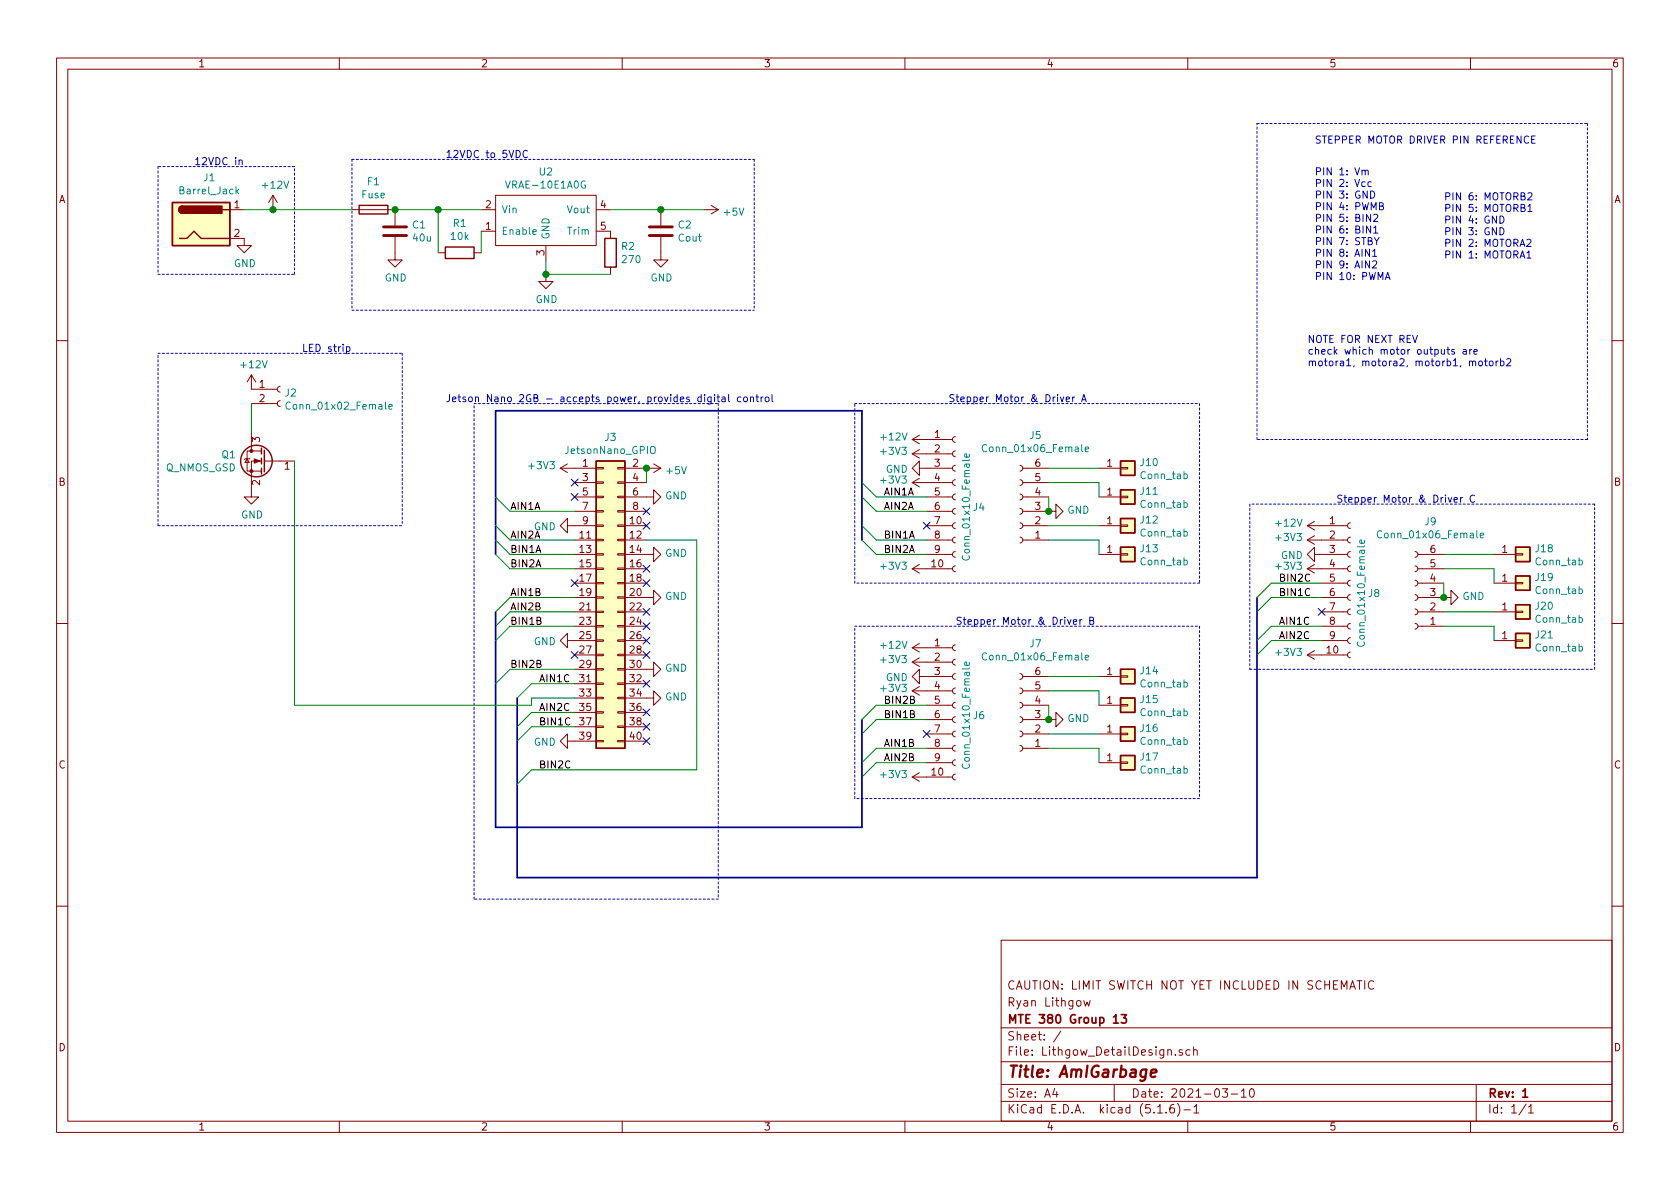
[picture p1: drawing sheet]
<svg xmlns="http://www.w3.org/2000/svg" width="297mm" height="210mm" viewBox="0 0 297 210" stroke-linecap="round" stroke-linejoin="round" font-family="sans-serif">
<g fill="none" stroke="#840000" stroke-width=".18">
<path d="M10 10.3h277v189.9h-277zM12 12.2h273v186.1h-273zM60 10.3v1.9M110 10.3v1.9M160 10.3v1.9M210 10.3v1.9M260 10.3v1.9M40.6 37.1h2.6M48.3 34.5l-.8 1.3M48.3 34.5v2.6M48.3 34.5l.7 1.3M62.2 37.1h7.6v2.8"/>
<path d="M85.1 37.1h2.5M87.6 34.5h17.8v8.9h-17.8zM105.4 37.1h2.5M116.8 37.1v2.8M124.5 37.1h2.5M125.7 36.3l1.3 .8M127 37.1l-1.3 .7M40.6 42.2h2.6v1.2h1.2l-1.2 1.3-1.3-1.3h1.3M69.8 41.9v4.1h1.3l-1.3 1.2-1.2-1.2h1.2M77.5 44.7h1.2M83.8 44.7h1.3M85.1 40.9h2.5"/>
<path d="M96.5 48.5v1.3h1.3l-1.3 1.2-1.3-1.2h1.3M96.5 43.4v2.6M105.4 40.9h2.5v1.3M107.9 47.2v1.3M116.8 41.9v4.1h1.3l-1.3 1.2-1.2-1.2h1.2M10 60.2h2M44.4 71.4h4.6M44.4 66.3v2.5h4.6M44.4 76.4v3.4M44.4 66.3l-.7 1.3M44.4 66.3l.8 1.3M46.2 79.8h-2.5v3.5h2.5"/>
<path d="M49.5 70.9l-.3 .1-.2 .3 .1 .4 .4 .2M49.5 68.3l-.3 .1-.2 .4 .1 .3 .4 .2M161.3 77.7h7.1M161.3 77.7l1.3 .8M162.6 79.5l-1.3 .8M162.6 77l-1.3 .7M168.9 79.8l-.3 .1-.2 .3 .1 .4 .4 .2M168.9 77.2l-.3 .1-.2 .3 .1 .4 .4 .2M285 60.2h2M43.7 81.1l.4 .7h-.8zM44.2 81l-.1 .1h-.8l-.1 .2M46.2 81.5h-1.8v6.4h1.3l-1.3 1.2-1.2-1.2h1.2"/>
<path d="M46.7 81.5h5.4M99.1 82.8l1.2 .8M99.1 82.8h6.3M100.3 93v-1.3l-1.2 1.3 1.2 1.2v-1.2h5.1M100.3 82l-1.2 .8M101.6 98h3.8M101.6 95.5h3.8M101.6 90.4h3.8M101.6 87.9h3.8M101.6 85.3h3.8M105.4 97.9h1.3v.3h-1.3zM105.4 95.4h1.3v.2h-1.3z"/>
<path d="M105.4 92.8h1.3v.3h-1.3zM105.4 90.3h1.3v.2h-1.3zM105.4 87.8h1.3v.2h-1.3zM105.4 85.2h1.3v.3h-1.3zM105.4 82.7h1.3v.2h-1.3zM109.2 97.9h1.3v.3h-1.3zM109.2 95.4h1.3v.2h-1.3zM109.2 92.8h1.3v.3h-1.3zM109.2 90.3h1.3v.2h-1.3zM109.2 87.8h1.3v.2h-1.3zM109.2 85.2h1.3v.3h-1.3zM109.2 82.7h1.3v.2h-1.3z"/>
<path d="M110.5 98h5.1v-1.2l1.2 1.2-1.2 1.3v-1.3M110.5 87.9h5.1v-1.3l1.2 1.3-1.2 1.2v-1.2M110.5 82.8h6.3M110.5 95.5h3.8M110.5 93h3.8M110.5 90.4h3.8M110.5 85.3h3.8M115.6 82l1.2 .8M116.8 82.8l-1.2 .8M161.3 80.3l1.3 .7M161.3 80.3h7.1M161.3 85.3h7.1"/>
<path d="M161.3 85.3l1.3 .8M162.6 82.8v-1.3l-1.3 1.3 1.3 1.3v-1.3h5.8M162.6 84.6l-1.3 .7M162.6 99.8l-1.3 .8M163.8 98h4.6M163.8 95.5h4.6M163.8 93h4.6M163.8 90.4h4.6M163.8 87.9h4.6M168.9 97.5l-.3 .1-.2 .4 .1 .3 .4 .2M168.9 95l-.3 .1-.2 .3 .1 .4 .4 .2M168.9 92.5l-.3 .1-.2 .3 .1 .4 .4 .2"/>
<path d="M168.9 89.9l-.3 .1-.2 .3 .1 .4 .4 .2M168.9 87.4l-.3 .1-.2 .3 .1 .4 .4 .2M168.9 84.8l-.3 .1-.2 .4 .1 .3 .4 .2M168.9 82.3l-.3 .1-.2 .3 .1 .4 .4 .2M180.3 82.3l.4 .1 .1 .3-.1 .4-.4 .2M180.3 84.8l.4 .2 .1 .2-.1 .5-.4 .1M180.3 87.4l.4 .1 .1 .3-.1 .4-.4 .2M180.3 89.9l.4 .1 .1 .3-.1 .4-.4 .2M180.3 92.5l.4 .1 .1 .3-.1 .4-.4 .2M180.3 95l.4 .1 .1 .3-.1 .4-.4 .2M180.8 90.4h5.9v-1.3l1.3 1.3-1.3 1.3v-1.3M180.8 82.8h4.6"/>
<path d="M180.8 95.5h4.6M180.8 93h4.6M180.8 87.9h4.6M180.8 85.3h4.6M194.3 82.8h3.8M194.3 98h3.8M194.3 93h3.8M194.3 87.9h3.8M198.1 82.7h1.3v.2h-1.3zM198.1 87.8h1.3v.2h-1.3zM198.1 92.8h1.3v.3h-1.3zM198.1 97.9h1.3v.3h-1.3z"/>
<path d="M231.1 95.5h7.2M231.1 93h7.2M231.1 93l1.3 .7M231.1 95.5l1.3 .8M232.4 98v-1.2l-1.3 1.2 1.3 1.3v-1.3h5.9M232.4 92.2l-1.3 .8M232.4 94.7l-1.3 .8M232.4 99.8l-1.3 .8M238.8 97.5l-.3 .1-.2 .4 .1 .3 .4 .2M238.8 95l-.3 .1-.2 .3 .1 .4 .4 .2M238.8 92.5l-.3 .1-.2 .3 .1 .4 .4 .2M250.2 97.5l.3 .2 .2 .2-.1 .5-.4 .1"/>
<path d="M250.7 98h4.6M264.2 98h3.8M268 97.9h1.2v.3h-1.2zM10 110.3h2M100.3 113.3v-1.3l-1.2 1.3 1.2 1.2v-1.2h5.1M101.6 100.6h3.8M101.6 115.8h3.8M101.6 110.7h3.8M101.6 108.2h3.8M101.6 105.7h3.8M101.6 103.1h3.8M101.6 118.4h3.8"/>
<path d="M105.4 110.6h1.3v.3h-1.3zM105.4 113.2h1.3v.2h-1.3zM105.4 115.7h1.3v.2h-1.3zM105.4 118.2h1.3v.3h-1.3zM105.4 108.1h1.3v.2h-1.3zM105.4 103h1.3v.2h-1.3zM105.4 100.5h1.3v.2h-1.3zM105.4 105.5h1.3v.3h-1.3zM109.2 110.6h1.3v.3h-1.3zM109.2 113.2h1.3v.2h-1.3zM109.2 115.7h1.3v.2h-1.3zM109.2 118.2h1.3v.3h-1.3z"/>
<path d="M109.2 108.1h1.3v.2h-1.3zM109.2 103h1.3v.2h-1.3zM109.2 100.5h1.3v.2h-1.3zM109.2 105.5h1.3v.3h-1.3zM110.5 118.4h5.1v-1.3l1.2 1.3-1.2 1.2v-1.2M110.5 105.7h5.1v-1.3l1.2 1.3-1.2 1.2v-1.2M110.5 100.6h3.8M110.5 115.8h3.8M110.5 113.3h3.8M110.5 110.7h3.8M110.5 108.2h3.8M110.5 103.1h3.8"/>
<path d="M161.3 100.6h7.1M161.3 117.1h7.1M161.3 114.5h7.1M161.3 117.1l1.3 .8M161.3 114.5l1.3 .8M161.3 100.6l1.3 .7M162.6 119.6v-1.2l-1.3 1.2 1.3 1.3v-1.3h5.8M162.6 116.3l-1.3 .8M162.6 113.8l-1.3 .7M168.9 100.1l-.3 .1-.2 .3 .1 .4 .4 .2M168.9 119.1l-.3 .1-.2 .4 .1 .3 .4 .2M168.9 116.6l-.3 .1-.2 .3 .1 .4 .4 .2"/>
<path d="M168.9 114l-.3 .1-.2 .4 .1 .4 .4 .2M180.3 119.1l.4 .1 .1 .3-.1 .5-.4 .1M180.8 119.6h4.6M194.3 119.6h3.8M198.1 119.5h1.3v.3h-1.3zM231.1 100.6h7.2M231.1 115.8h7.2M231.1 100.6l1.3 .7M231.1 115.8l1.3 .8M232.4 115.1l-1.3 .7M233.7 113.3h4.6M233.7 110.7h4.6"/>
<path d="M233.7 108.2h4.6M233.7 105.7h4.6M233.7 103.1h4.6M238.8 115.3l-.3 .1-.2 .3 .1 .4 .4 .2M238.8 112.8l-.3 .1-.2 .3 .1 .4 .4 .2M238.8 110.2l-.3 .1-.2 .4 .1 .3 .4 .2M238.8 107.7l-.3 .1-.2 .3 .1 .4 .4 .2M238.8 105.2l-.3 .1-.2 .3 .1 .4 .4 .2M238.8 102.6l-.3 .1-.2 .3 .1 .4 .4 .2M238.8 100.1l-.3 .1-.2 .3 .1 .4 .4 .2M250.2 100.1l.3 .1 .2 .3-.1 .4-.4 .2M250.2 102.6l.3 .1 .2 .3-.1 .4-.4 .2"/>
<path d="M250.2 105.2l.3 .1 .2 .3-.1 .4-.4 .2M250.2 107.7l.3 .1 .2 .3-.1 .4-.4 .2M250.2 110.2l.3 .2 .2 .2-.1 .5-.4 .1M250.7 105.7h5.8v-1.3l1.3 1.3-1.3 1.2v-1.2M250.7 100.6h4.6M250.7 110.7h4.6M250.7 108.2h4.6M250.7 103.1h4.6M264.2 113.3h3.8M264.2 108.2h3.8M264.2 103.1h3.8M268 113.2h1.2v.2h-1.2z"/>
<path d="M268 103h1.2v.2h-1.2zM268 108.1h1.2v.2h-1.2zM285 110.3h2M100.3 131.1v-1.3l-1.2 1.3 1.2 1.2v-1.2h5.1M101.6 120.9h3.8M101.6 123.4h3.8M101.6 126h3.8M101.6 128.5h3.8M105.4 120.8h1.3v.2h-1.3zM105.4 123.3h1.3v.3h-1.3zM105.4 125.9h1.3v.2h-1.3zM105.4 128.4h1.3v.2h-1.3z"/>
<path d="M105.4 130.9h1.3v.3h-1.3zM109.2 120.8h1.3v.2h-1.3zM109.2 123.3h1.3v.3h-1.3zM109.2 125.9h1.3v.2h-1.3zM109.2 128.4h1.3v.2h-1.3zM109.2 130.9h1.3v.3h-1.3zM110.5 123.4h5.1v-1.2l1.2 1.2-1.2 1.3v-1.3M110.5 120.9h3.8M110.5 126h3.8M110.5 128.5h3.8M110.5 131.1h3.8M161.3 122.2l1.3 .7"/>
<path d="M161.3 122.2h7.1M161.3 137.4l1.3 .8M161.3 137.4h7.1M162.6 121.4l-1.3 .8M162.6 136.6l-1.3 .8M163.8 134.9h4.6M163.8 132.3h4.6M163.8 129.8h4.6M163.8 127.2h4.6M163.8 124.7h4.6M168.9 136.9l-.3 .1-.2 .3 .1 .4 .4 .2M168.9 134.4l-.3 .1-.2 .3 .1 .4 .4 .2"/>
<path d="M168.9 131.8l-.3 .1-.2 .4 .1 .3 .4 .2M168.9 129.3l-.3 .1-.2 .3 .1 .4 .4 .2M168.9 126.7l-.3 .1-.2 .4 .1 .4 .4 .2M168.9 124.2l-.3 .1-.2 .3 .1 .4 .4 .2M168.9 121.7l-.3 .1-.2 .3 .1 .4 .4 .2M180.3 121.7l.4 .1 .1 .3-.1 .4-.4 .2M180.3 124.2l.4 .1 .1 .3-.1 .4-.4 .2M180.3 126.7l.4 .2 .1 .2-.1 .5-.4 .2M180.3 129.3l.4 .1 .1 .3-.1 .4-.4 .2M180.3 131.8l.4 .1 .1 .3-.1 .5-.4 .1M180.8 127.2h5.9v-1.2l1.3 1.2-1.3 1.3v-1.3M180.8 122.2h4.6"/>
<path d="M180.8 132.3h4.6M180.8 129.8h4.6M180.8 124.7h4.6M194.3 134.9h3.8M194.3 129.8h3.8M194.3 124.7h3.8M198.1 124.6h1.3v.2h-1.3zM198.1 129.7h1.3v.2h-1.3zM198.1 134.7h1.3v.3h-1.3zM10 160.2h2M177 166.3h108v32h-108zM191.6 176.9l.3 1 .3-.7 .3 .7 .3-1"/>
<path d="M239.9 173.4h.9M240.4 173.4v1.5M241.3 173.4v1.5M242.9 173.6a.7 .7 0 0 0-.9 .2 .7 .7 0 0 0 .1 .9 .55 .55 0 0 0 .8 .1M285 160.2h2M60 198.3v1.9M110 198.3v1.9M160 198.3v1.9M177 194.8h108M177 191.8h108M177 187.8h108M177 181.8h108"/>
<path d="M186.5 192.5l-.4 1h1M186.8 193v1M187.6 182.3l-1.3 2M197 191.8v3M204.7 196.8h.8M206.2 196.7v.1M207.5 195.3a.59 .59 0 0 0-.7 .7v.5l.2 .2 .4 .1 .2-.1 .1-.5-.2-.2-.4-.1-.3 .3M207.8 186.5v.1M208.2 195.1a1.71 1.71 0 0 1 0 2.3M209 185.7a.37 .37 0 0 0-.5 .1v.2l.5 .2 .1 .1-.2 .3-.4-.1M209.3 196.3h1.2M210 198.3v1.9"/>
<path d="M210.4 185.7l-.4-.1-.3 .3 .1 .6 .2 .1 .4-.1M211 185.7h.1a.37 .37 0 0 1 .6 .1v.8M211 185.1v1.5M211.1 195.8l.4-.5v1.5M211.1 196.8h.9M216.1 192.5h.9l-.4 .6 .4 .1v.7l-.2 .1-.7-.1M217.7 193.5h1.1M219.5 193l.4-.5v1.5M219.5 194h.8M221.1 192.6l.2-.1a.8 .8 0 0 1 .5 .8 .8 .8 0 0 1-.5 .7 1 1 0 0 1-.2-1.4zM260 198.3v1.9M261 191.8v6.5"/>
<path d="M269.8 195.2l-1.2 2M270.3 195.8l.4-.5v1.5M270.3 196.8h.8"/>
</g>
<path d="M196.9 179.9l.4-.5v1.5M198.2 179.4h1l-.5 .6 .4 .1v.7l-.2 .1-.7-.1M196.9 180.9h.8M269.2 193l.5-.5v1.5M269.2 194h.9" fill="none" stroke="#840000" stroke-width=".3"/>
<path d="M203.5 189.8l1-.2-.1-.4-.5-.1-.4 .3v.9l.2 .1 .6-.1" fill="none" stroke="#840000" stroke-width=".41"/>
<g fill="none" stroke="#008484" stroke-width=".18">
<path d="M41.9 33.8l.3 .5M42.2 33.4l-.5 .5M103.5 32.1a.59 .59 0 0 0-.8 .5 .59 .59 0 0 0 .8 .6v-.5h-.2M94.2 41l.6-.1v-.2l-.4-.1-.2 .2 .1 .6h.5M51.3 71.2a.6 .6 0 0 0-.8 .4 .6 .6 0 0 0 .6 .8l.2-.2M68.8 71.9l.6-.1-.1-.2-.4-.1-.1 .2v.6h.5M115.1 79.1a.45 .45 0 0 1 .7 0 .92 .92 0 0 1-.2 1.1h-.4a1.07 1.07 0 0 1-.1-1.1zM174.4 78.7a.6 .6 0 0 0-.8 .5 .6 .6 0 0 0 .6 .7l.2-.1M191.9 79.4l.6-.1-.1-.2-.4-.1-.1 .2v.6h.5M170.3 98.3a.6 .6 0 0 0 .4 .8 .6 .6 0 0 0 .7-.6l-.1-.2M171.3 80.3l.1 .4-.2 .1h-.6v-.5l.3-.1 .1 .6M241.2 95.5v.4l-.1 .2-.6-.1v-.5h.2l.1 .6"/>
<path d="M244.3 94a.6 .6 0 0 0-.8 .4 .6 .6 0 0 0 .6 .7l.2-.1M261.7 94.7l.6-.1v-.3h-.4l-.2 .2 .1 .6h.5M171.3 117.1l.1 .4-.2 .2-.6-.1v-.5h.3l.1 .6M174.4 115.6a.6 .6 0 0 0-.8 .4 .6 .6 0 0 0 .6 .7l.2-.1M191.9 116.3l.6-.1-.1-.3h-.4l-.1 .1v.7h.5M240.1 113.5a.6 .6 0 0 0 .4 .8 .6 .6 0 0 0 .7-.6l-.1-.2M170.3 135.1a.6 .6 0 0 0 .4 .8 .6 .6 0 0 0 .7-.6l-.1-.2"/>
</g>
<g fill="none" stroke="#840000" stroke-width=".25">
<path d="M30.5 35.8h10.1v7.6h-10.1zM32.3 36.4a.63 .63 0 0 0-.7 .7 .63 .63 0 0 0 .7 .6M39.4 37.1h1.2M63.5 36.3h5.1v1.5h-5.1zM31.7 42.2h1.3l1.3-1.3 1.3 1.3h5M78.7 43.7h5.1v2h-5.1zM106.9 42.2h2.1v5h-2.1zM46.2 79.2v1.1M46.7 79.6v3.8M46.2 81v1M46.2 82.8v1M105.4 81.5h5.1v50.8h-5.1z"/>
<path d="M198.1 81.5h2.6v2.6h-2.6zM198.1 86.6h2.6v2.5h-2.6zM198.1 91.7h2.6v2.5h-2.6zM198.1 96.8h2.6v2.5h-2.6zM268 96.8h2.5v2.5h-2.5zM198.1 118.4h2.6v2.5h-2.6zM268 112h2.5v2.5h-2.5zM268 101.8h2.5v2.6h-2.5zM268 106.9h2.5v2.6h-2.5zM198.1 123.4h2.6v2.6h-2.6zM198.1 128.5h2.6v2.6h-2.6zM198.1 133.6h2.6v2.5h-2.6z"/>
<circle cx="45.3" cy="81.5" r="2.79"/>
</g>
<g fill="#ffffc2" stroke="#ffffc2" stroke-width=".18">
<path d="M198.1 81.5h2.6v2.6h-2.6z"/>
<path d="M198.1 86.6h2.6v2.5h-2.6z"/>
<path d="M198.1 91.7h2.6v2.5h-2.6z"/>
<path d="M198.1 96.8h2.6v2.5h-2.6z"/>
<path d="M198.1 118.4h2.6v2.5h-2.6z"/>
<path d="M198.1 123.4h2.6v2.6h-2.6z"/>
<path d="M198.1 128.5h2.6v2.6h-2.6z"/>
<path d="M198.1 133.6h2.6v2.5h-2.6z"/>
<path d="M268 112h2.5v2.5h-2.5z"/>
<path d="M30.5 35.8h10.1v7.6h-10.1z"/>
<path d="M268 96.8h2.5v2.5h-2.5z"/>
<path d="M268 101.8h2.5v2.6h-2.5z"/>
<path d="M268 106.9h2.5v2.6h-2.5z"/>
<path d="M105.4 81.5h5.1v50.8h-5.1z"/>
</g>
<g fill="#840000" stroke="#840000" stroke-width=".18">
<path d="M45 81.1l1 .4-1 .4z"/>
<circle cx="44.4" cy="83.3" r=".25"/>
<circle cx="44.4" cy="79.8" r=".25"/>
</g>
<path d="M67.8 41.7h4.1M67.8 40.1h4.1M114.8 41.7h4.1M114.8 40.1h4.1" fill="none" stroke="#840000" stroke-width=".51"/>
<g fill="#840000" stroke="#840000" stroke-width=".25">
<path d="M31.8 36.6l.5-.2v1.3a.64 .64 0 0 1-.6-.4 .64 .64 0 0 1 .1-.7z"/>
<path d="M32.3 36.4h6.9v1.3h-6.9z"/>
</g>
<g fill="none" stroke="#0000c2" stroke-width=".18" stroke-dasharray=".4 .4">
<path d="M27.9 29.5v19M52.1 29.5h-24.2M62.2 28.2v26.7M62.2 28.2h71.1M133.3 28.2v26.7M222.2 21.8h58.5M280.7 21.8v55.9M27.9 48.5h24.2M52.1 48.5v-19M62.2 54.9h71.1M27.9 62.5h43.2M71.1 62.5v30.5"/>
<path d="M83.8 71.4h43.2M127 71.4v87.6M151.1 71.4h61M212.1 71.4v31.7M222.2 77.7v-55.9M280.7 77.7h-58.5M27.9 93h43.2M27.9 93v-30.5M221 89.1v29.3M281.9 89.1h-60.9M151.1 103.1v-31.7M151.1 110.7h61"/>
<path d="M212.1 103.1h-61M212.1 110.7v30.5M221 118.4h60.9M281.9 118.4v-29.3M83.8 159v-87.6M127 159h-43.2M151.1 141.2v-30.5M212.1 141.2h-61"/>
</g>
<path d="M152.4 95.5v-22.9h-64.8v25.4M87.6 108.2v38.1h64.8v-19.1M222.2 105.7v49.5h-130.8v-31.8" fill="none" stroke="#000084" stroke-width=".3"/>
<g fill="none" stroke="#008400" stroke-width=".18">
<path d="M43.2 37.1h19M69.8 37.1h15.3M77.5 37.1v7.6M107.9 37.1h16.6M85.1 40.9v3.8M96.5 46v2.5h11.4M44.4 71.4v5M52.1 81.5v43.2h41.9v-1.3h7.6M87.6 93l2.6 2.5h11.4M87.6 95.5l2.6 2.5h11.4M87.6 87.9l2.6 2.5h11.4M87.6 98l2.6 2.6h11.4"/>
<path d="M114.3 95.5h8.9v40.6h-29.2l-2.6 2.6M114.3 82.8v2.5M152.4 93l2.5 2.5h8.9M152.4 95.5l2.5 2.5h8.9M152.4 87.9l2.5 2.5h8.9M152.4 85.3l2.5 2.6h8.9M185.4 95.5h8.9v2.5M185.4 85.3h8.9v2.6M185.4 87.9v2.5M185.4 93h8.9M185.4 82.8h8.9M255.3 98h8.9"/>
<path d="M101.6 108.2h-11.4l-2.6 2.5M101.6 110.7h-11.4l-2.6 2.6M101.6 105.7h-11.4l-2.6 2.5M101.6 118.4h-11.4l-2.6 2.5M185.4 119.6h8.9M233.7 113.3h-8.9l-2.6 2.5M233.7 110.7h-8.9l-2.6 2.6M233.7 105.7h-8.9l-2.6 2.5M233.7 103.1h-8.9l-2.6 2.6M255.3 100.6h8.9v2.5M255.3 110.7h8.9v2.6M255.3 108.2h8.9"/>
<path d="M255.3 103.1v2.6M101.6 128.5h-7.6l-2.6 2.6M101.6 120.9h-7.6l-2.6 2.5M101.6 126h-7.6l-2.6 2.5M163.8 124.7h-8.9l-2.5 2.5M163.8 127.2h-8.9l-2.5 2.6M163.8 132.3h-8.9l-2.5 2.6M163.8 134.9h-8.9l-2.5 2.5M185.4 122.2h8.9v2.5M185.4 132.3h8.9v2.6M185.4 129.8h8.9M185.4 124.7v2.5"/>
</g>
<g fill="none" stroke="#0000c2" stroke-width=".18">
<path d="M42.3 28.4l.2-.1h.2l.1 .8M93.3 26.7a.51 .51 0 0 0-.7 0 .51 .51 0 0 0-.1 .6 .46 .46 0 0 0 .2 .5 .46 .46 0 0 0 .6-.1M240.8 30.2l.2-.1h.3l.1 .8M241.4 30.3l.2-.2h.3v.8M241.4 32.2h-.4l-.2 .2 .1 .5h.5M242.3 33.8a.64 .64 0 0 1 .8 .6 .64 .64 0 0 1-.8 .6zM242.3 37.9v1.3l-.7-1.3v1.3M242.3 39.9v1.3l-.7-1.3v1.3M242.4 32.2h-.3l-.2 .2 .1 .5h.4M242.9 38l.5-.1 .2 .3-.8 1h.8M243.9 36.4h.5l.2-.2-.1-.2-.6-.2v1.3h.5l.2-.1v-.3l-.3-.3M265.2 38.2a.64 .64 0 0 1 .7 .6 .64 .64 0 0 1-.7 .7z"/>
<path d="M270.2 34.2l.4-.1 .3 .3-.1 .2-.7 .8h.8M270.2 36.5l.3-.4v1.3M270.2 37.4h.7M270.3 24.2a.51 .51 0 0 0-.7 0 .51 .51 0 0 0-.1 .6 .46 .46 0 0 0 .2 .5 .46 .46 0 0 0 .6-.1M270.8 24.7h.4M271.4 24h-.6v1.3h.6M242.1 44.1v1.2l-.7-1.2v1.2M242.7 44.4l.4-.3v1.2M242.7 46.2l.5-.1 .2 .4v.2l-.8 .7h.8M242.7 45.3h.7M242.9 40.3l.3-.4v1.3M242.9 41.2h.7"/>
<path d="M243 42l.4 .7 .4-.7M243.4 42.7v.6M244.9 49.4l.5-1.2 .4 1.2M245.1 49.1h.6M249.8 59.3l.4 1.3 .4-1.3M265.2 40.3a.64 .64 0 0 1 .7 .6 .64 .64 0 0 1-.7 .6zM270 42.4l.5-.1 .2 .4-.1 .2-.7 .7h.8M270 44.7l.3-.3v1.2M270 45.6h.7M61.3 61.4l.3-.1 .3 .2-.2 .6h-.4M61.3 61.3v1.3M125.7 70.2v1.1l-.2 .2-.3-.1"/>
<path d="M125.7 70.3l-.3-.1-.3 .2 .1 .6h.5M126.3 69.8v.1M126.3 70.2v.8M126.8 70.2h.5M126.9 69.8v1.1l.4 .1M127.7 70.3h.4l.1 .7M128.2 70.5l-.4 .1-.2 .1 .1 .3h.5M128.8 69.8v1.1l.2 .1M131 70.3l-.4-.1-.2 .2 .1 .6h.5M131.6 70.3l.3-.1 .3 .2-.2 .6h-.3l-.2-.2zM132.7 70.3l.2-.1 .3 .1v.7M132.7 70.2v.8"/>
<path d="M133.7 70.2h.4M133.8 69.8v1.1l.3 .1M134.6 70.2v.8M134.9 70.2l-.3 .2M135.4 70.3l.3-.1 .3 .2-.2 .6h-.3l-.2-.2zM136.5 69.8v1.1l.2 .1M187.5 70.2l.3 .8 .3-.8M188.5 70.6l.6-.1v-.2l-.4-.1-.2 .2 .1 .6h.5M189.7 70.2v.8M190 70.2l-.3 .2M191.2 71l.4-1.2 .5 1.2M191.3 70.7h.6"/>
<path d="M255.8 61.8h.5M256 61.4v1.1l.3 .1M257.1 61.8h-.3l-.1 .2v.1l.4 .2v.3h-.4M258.7 61.8h.5l.1 .8M259.3 62.1h-.4l-.3 .2 .1 .3h.6M259.9 61.8v.8M260.2 61.8l-.3 .2M260.3 64l.2-.2 .3 .1 .1 .8M260.6 62.2l.6-.1-.1-.3h-.3l-.2 .2 .1 .6h.4M261.6 63.9l.3-.1 .2 .3v.4l-.2 .2-.3-.1-.2-.1zM262.5 63.8h.5M262.7 63.4v1.1l.3 .2"/>
<path d="M263.4 64l.2-.2 .3 .2 .1 .5-.1 .1-.3 .1-.2-.1zM264.5 63.8v.9M264.9 63.8l-.4 .3M265.3 63.9l.4-.1 .2 .3-.1 .5h-.5M265.3 63.4v1.3M266.4 63.5l.5-.1 .2 .4-.8 .9h.8M256.1 88l.3 .8 .3-.8M257.1 88.4l.6-.1-.1-.3h-.3l-.2 .2v.6h.5M258.2 88v.8M258.6 88l-.4 .2M260.7 87.7a.6 .6 0 0 0-.8 .4 .6 .6 0 0 0 .6 .7l.2-.1M188.7 109.6l.4 .8 .3-.8"/>
<path d="M189.8 110l.6-.1-.1-.3h-.3l-.2 .1v.7h.5M190.9 109.6v.8M191.3 109.6l-.4 .2M192.7 109.7h.5l.1-.2v-.2l-.6-.2v1.3h.5l.1-.1 .1-.3-.3-.3"/>
</g>
<g fill="#008400" stroke="#008400" stroke-width=".25">
<circle cx="48.3" cy="37.1" r=".51"/>
<circle cx="116.8" cy="37.1" r=".51"/>
<circle cx="185.4" cy="127.2" r=".51"/>
<circle cx="69.9" cy="37.1" r=".51"/>
<circle cx="77.5" cy="37.1" r=".51"/>
<circle cx="96.5" cy="48.5" r=".51"/>
<circle cx="114.3" cy="82.8" r=".51"/>
<circle cx="185.4" cy="90.4" r=".51"/>
<circle cx="255.3" cy="105.7" r=".51"/>
</g>
<g fill="none" stroke="#000084" stroke-width=".18">
<path d="M101 87.3l1.2 1.2M101 84.7l1.2 1.2M102.2 87.3l-1.2 1.2M102.2 84.7l-1.2 1.2M113.7 100l1.2 1.2M113.7 89.8l1.2 1.2M113.7 92.3l1.2 1.3M114.9 89.8l-1.2 1.2M114.9 92.3l-1.2 1.3M114.9 100l-1.2 1.2M163.2 92.3l1.2 1.3M164.4 92.3l-1.2 1.3"/>
<path d="M101 102.5l1.2 1.2M101 115.2l1.2 1.2M102.2 115.2l-1.2 1.2M102.2 102.5l-1.2 1.2M113.7 102.5l1.2 1.2M113.7 107.6l1.2 1.2M113.7 110.1l1.2 1.2M113.7 112.7l1.2 1.2M113.7 115.2l1.2 1.2M114.9 102.5l-1.2 1.2M114.9 107.6l-1.2 1.2M114.9 110.1l-1.2 1.2"/>
<path d="M114.9 112.7l-1.2 1.2M114.9 115.2l-1.2 1.2M233.1 107.6l1.2 1.2M234.3 107.6l-1.2 1.2M113.7 120.3l1.2 1.2M113.7 125.4l1.2 1.2M113.7 127.9l1.2 1.2M113.7 130.4l1.2 1.3M114.9 120.3l-1.2 1.2M114.9 125.4l-1.2 1.2M114.9 127.9l-1.2 1.2M114.9 130.4l-1.2 1.3"/>
<path d="M163.2 129.2l1.2 1.2M164.4 129.2l-1.2 1.2"/>
</g>
<text font-size="2.8" fill="#840000" x="178" y="190.5">Title: AmIGarbage</text>
<g font-size="2.1" fill="#840000">
<text x="178" y="178">Ryan Lithgow</text>
<text x="178" y="175">CAUTION: LIMIT SWITCH NOT YET INCLUDED IN SCHEMATIC</text>
<text x="178" y="184">Sheet: /</text>
<text x="178" y="181">MTE 380 Group 13</text>
<text x="178" y="186.7">File: Lithgow_DetailDesign.sch</text>
<text x="178" y="196.9">KiCad E.D.A. kicad (5.1.6)-1</text>
<text x="178" y="194.1">Size: A4</text>
<text x="200" y="194.1">Date: 2021-03-10</text>
<text x="263" y="194.1">Rev: 1</text>
<text x="263" y="196.9">Id: 1/1</text>
</g>
<g font-size="1.8" fill="#840000">
<text x="35" y="11.9">1</text>
<text x="85" y="11.9">2</text>
<text x="135" y="11.9">3</text>
<text x="185" y="11.9">4</text>
<text x="235" y="11.9">5</text>
<text x="285" y="11.9">6</text>
<text x="10.4" y="35.9">A</text>
<text x="285.4" y="35.9">A</text>
<text x="41.4" y="36.8">1</text>
<text x="41.4" y="41.9">2</text>
<text x="85.9" y="40.6">1</text>
<text x="85.9" y="36.8">2</text>
<text x="106.2" y="36.8">4</text>
<text x="106.2" y="40.6">5</text>
<text x="96.3" y="45.2" transform="rotate(-90 96.3 45.2)">3</text>
<text x="45.9" y="68.6">1</text>
<text x="45.9" y="71.1">2</text>
<text x="165.3" y="77.5">1</text>
<text x="46" y="78.2" transform="rotate(-90 46 78.2)">3</text>
<text x="50.3" y="83.1">1</text>
<text x="103" y="82.5">1</text>
<text x="111.9" y="82.5">2</text>
<text x="165.3" y="80">2</text>
<text x="165.3" y="82.5">3</text>
<text x="183" y="82.5">6</text>
<text x="195.7" y="82.5">1</text>
<text x="10.4" y="85.9">B</text>
<text x="46" y="85.8" transform="rotate(-90 46 85.8)">2</text>
<text x="103" y="85.1">3</text>
<text x="103" y="87.6">5</text>
<text x="111.9" y="85.1">4</text>
<text x="111.9" y="87.6">6</text>
<text x="165.3" y="85.1">4</text>
<text x="165.3" y="87.6">5</text>
<text x="183" y="87.6">4</text>
<text x="183" y="85.1">5</text>
<text x="195.7" y="87.6">1</text>
<text x="285.4" y="85.9">B</text>
<text x="102.5" y="95.2">11</text>
<text x="103" y="90.2">7</text>
<text x="103" y="92.7">9</text>
<text x="111.4" y="92.7">10</text>
<text x="111.4" y="95.2">12</text>
<text x="111.9" y="90.2">8</text>
<text x="165.3" y="90.2">6</text>
<text x="165.3" y="92.7">7</text>
<text x="165.3" y="95.2">8</text>
<text x="183" y="95.2">1</text>
<text x="183" y="92.7">2</text>
<text x="183" y="90.2">3</text>
<text x="195.7" y="92.7">1</text>
<text x="235.1" y="92.7">1</text>
<text x="235.1" y="95.2">2</text>
<text x="102.5" y="97.8">13</text>
<text x="102.5" y="100.3">15</text>
<text x="111.4" y="97.8">14</text>
<text x="111.4" y="100.3">16</text>
<text x="164.8" y="100.3">10</text>
<text x="165.3" y="97.8">9</text>
<text x="195.7" y="97.8">1</text>
<text x="235.1" y="97.8">3</text>
<text x="235.1" y="100.3">4</text>
<text x="252.9" y="100.3">5</text>
<text x="252.9" y="97.8">6</text>
<text x="265.6" y="97.8">1</text>
<text x="102.5" y="102.9">17</text>
<text x="102.5" y="105.4">19</text>
<text x="102.5" y="107.9">21</text>
<text x="111.4" y="102.9">18</text>
<text x="111.4" y="105.4">20</text>
<text x="111.4" y="107.9">22</text>
<text x="235.1" y="102.9">5</text>
<text x="235.1" y="105.4">6</text>
<text x="235.1" y="107.9">7</text>
<text x="252.9" y="107.9">2</text>
<text x="252.9" y="105.4">3</text>
<text x="252.9" y="102.9">4</text>
<text x="265.6" y="102.9">1</text>
<text x="265.6" y="107.9">1</text>
<text x="102.5" y="110.5">23</text>
<text x="102.5" y="113">25</text>
<text x="111.4" y="110.5">24</text>
<text x="111.4" y="113">26</text>
<text x="235.1" y="110.5">8</text>
<text x="235.1" y="113">9</text>
<text x="252.9" y="110.5">1</text>
<text x="265.6" y="113">1</text>
<text x="102.5" y="115.6">27</text>
<text x="102.5" y="118.1">29</text>
<text x="111.4" y="115.6">28</text>
<text x="111.4" y="118.1">30</text>
<text x="165.3" y="114.3">1</text>
<text x="165.3" y="116.8">2</text>
<text x="165.3" y="119.4">3</text>
<text x="183" y="119.4">6</text>
<text x="195.7" y="119.4">1</text>
<text x="234.6" y="115.6">10</text>
<text x="102.5" y="120.6">31</text>
<text x="102.5" y="123.2">33</text>
<text x="102.5" y="125.7">35</text>
<text x="111.4" y="120.6">32</text>
<text x="111.4" y="123.2">34</text>
<text x="111.4" y="125.7">36</text>
<text x="165.3" y="121.9">4</text>
<text x="165.3" y="124.5">5</text>
<text x="183" y="124.5">4</text>
<text x="183" y="121.9">5</text>
<text x="195.7" y="124.5">1</text>
<text x="102.5" y="128.3">37</text>
<text x="102.5" y="130.8">39</text>
<text x="111.4" y="128.3">38</text>
<text x="111.4" y="130.8">40</text>
<text x="165.3" y="127">6</text>
<text x="165.3" y="129.5">7</text>
<text x="183" y="129.5">2</text>
<text x="183" y="127">3</text>
<text x="195.7" y="129.5">1</text>
<text x="10.4" y="135.9">C</text>
<text x="164.8" y="137.2">10</text>
<text x="165.3" y="132.1">8</text>
<text x="165.3" y="134.6">9</text>
<text x="183" y="132.1">1</text>
<text x="195.7" y="134.6">1</text>
<text x="285.4" y="135.9">C</text>
<text x="10.4" y="185.9">D</text>
<text x="285.4" y="185.9">D</text>
<text x="35" y="199.9">1</text>
<text x="85" y="199.9">2</text>
<text x="135" y="199.9">3</text>
<text x="185" y="199.9">4</text>
<text x="235" y="199.9">5</text>
<text x="285" y="199.9">6</text>
</g>
<g font-size="1.8" fill="#0000c2">
<text x="34.3" y="29.2">12VDC in</text>
<text x="78.7" y="27.9">12VDC to 5VDC</text>
<text x="232.4" y="25.4">STEPPER MOTOR DRIVER PIN REFERENCE</text>
<text x="232.4" y="31">PIN 1: Vm</text>
<text x="232.4" y="33.1">PIN 2: Vcc</text>
<text x="232.4" y="35.1">PIN 3: GND</text>
<text x="255.3" y="35.4">PIN 6: MOTORB2</text>
<text x="232.4" y="37.2">PIN 4: PWMB</text>
<text x="232.4" y="39.2">PIN 5: BIN2</text>
<text x="232.4" y="41.3">PIN 6: BIN1</text>
<text x="255.3" y="37.5">PIN 5: MOTORB1</text>
<text x="255.3" y="39.5">PIN 4: GND</text>
<text x="255.3" y="41.6">PIN 3: GND</text>
<text x="232.4" y="43.4">PIN 7: STBY</text>
<text x="232.4" y="45.4">PIN 8: AIN1</text>
<text x="232.4" y="47.5">PIN 9: AIN2</text>
<text x="255.3" y="43.7">PIN 2: MOTORA2</text>
<text x="255.3" y="45.7">PIN 1: MOTORA1</text>
<text x="232.4" y="49.5">PIN 10: PWMA</text>
<text x="53.3" y="62.2">LED strip</text>
<text x="231.1" y="60.6">NOTE FOR NEXT REV</text>
<text x="231.1" y="62.7">check which motor outputs are</text>
<text x="231.1" y="64.8">motora1, motora2, motorb1, motorb2</text>
<text x="78.7" y="71.1">Jetson Nano 2GB - accepts power, provides digital control</text>
<text x="167.6" y="71.1">Stepper Motor &amp; Driver A</text>
<text x="236.2" y="88.9">Stepper Motor &amp; Driver C</text>
<text x="168.9" y="110.5">Stepper Motor &amp; Driver B</text>
</g>
<g font-size="1.8" fill="#008484">
<text x="32" y="34.4">Barrel_Jack</text>
<text x="36" y="32">J1</text>
<text x="46.6" y="33.4">+12V</text>
<text x="64" y="35.1">Fuse</text>
<text x="65" y="32.8">F1</text>
<text x="89.9" y="33.3">VRAE-10E1A0G</text>
<text x="95.4" y="31">U2</text>
<text x="73" y="40.4">C1</text>
<text x="80.2" y="40.1">R1</text>
<text x="88.6" y="41.5">Enable</text>
<text x="88.6" y="37.7">Vin</text>
<text x="100.5" y="37.7">Vout</text>
<text x="100.6" y="41.5">Trim</text>
<text x="120" y="40.4">C2</text>
<text x="128.1" y="38.1">+5V</text>
<text x="41.4" y="47.2">GND</text>
<text x="73.1" y="42.7">40u</text>
<text x="79.8" y="42.4">10k</text>
<text x="97.2" y="42.4" transform="rotate(-90 97.2 42.4)">GND</text>
<text x="109.9" y="44.2">R2</text>
<text x="110.1" y="46.5">270</text>
<text x="120" y="42.7">Cout</text>
<text x="68" y="49.8">GND</text>
<text x="94.7" y="53.6">GND</text>
<text x="115" y="49.8">GND</text>
<text x="42.7" y="65.1">+12V</text>
<text x="50.4" y="70.1">J2</text>
<text x="51.2" y="72.4">Conn_01x02_Female</text>
<text x="107" y="78">J3</text>
<text x="155.9" y="77.9">+12V</text>
<text x="182.1" y="77.6">J5</text>
<text x="29.3" y="83.4">Q_NMOS_GSD</text>
<text x="39.3" y="81">Q1</text>
<text x="93.6" y="83">+3V3</text>
<text x="100.2" y="80.3">JetsonNano_GPIO</text>
<text x="118" y="83.9">+5V</text>
<text x="155.9" y="80.4">+3V3</text>
<text x="156.6" y="83.6">GND</text>
<text x="174.3" y="80">Conn_01x06_Female</text>
<text x="201.7" y="82.4">J10</text>
<text x="117.6" y="88.3">GND</text>
<text x="155.9" y="85.5">+3V3</text>
<text x="201.7" y="87.5">J11</text>
<text x="201.8" y="84.7">Conn_tab</text>
<text x="201.8" y="89.8">Conn_tab</text>
<text x="42.6" y="91.7">GND</text>
<text x="94.4" y="93.8">GND</text>
<text x="172.1" y="90.3">J4</text>
<text x="188.7" y="90.9">GND</text>
<text x="201.7" y="92.6">J12</text>
<text x="201.8" y="94.9">Conn_tab</text>
<text x="225.7" y="93.1">+12V</text>
<text x="225.7" y="95.7">+3V3</text>
<text x="244.2" y="95.2">Conn_01x06_Female</text>
<text x="252" y="92.9">J9</text>
<text x="117.6" y="98.5">GND</text>
<text x="155.9" y="100.8">+3V3</text>
<text x="171.5" y="98.4" transform="rotate(-90 171.5 98.4)">Conn_01x10_Female</text>
<text x="201.7" y="97.7">J13</text>
<text x="201.8" y="100">Conn_tab</text>
<text x="225.7" y="100.8">+3V3</text>
<text x="226.5" y="98.9">GND</text>
<text x="271.6" y="97.7">J18</text>
<text x="271.6" y="100">Conn_tab</text>
<text x="117.6" y="106.1">GND</text>
<text x="242" y="105.6">J8</text>
<text x="258.6" y="106.1">GND</text>
<text x="271.6" y="102.7">J19</text>
<text x="271.6" y="107.8">J20</text>
<text x="271.6" y="105">Conn_tab</text>
<text x="241.3" y="113.6" transform="rotate(-90 241.3 113.6)">Conn_01x10_Female</text>
<text x="271.6" y="112.9">J21</text>
<text x="271.6" y="110.1">Conn_tab</text>
<text x="94.4" y="114.1">GND</text>
<text x="117.6" y="118.8">GND</text>
<text x="155.9" y="117.3">+3V3</text>
<text x="155.9" y="114.7">+12V</text>
<text x="174.3" y="116.8">Conn_01x06_Female</text>
<text x="182.1" y="114.5">J7</text>
<text x="201.7" y="119.2">J14</text>
<text x="225.7" y="116">+3V3</text>
<text x="271.6" y="115.2">Conn_tab</text>
<text x="117.6" y="123.9">GND</text>
<text x="155.9" y="122.3">+3V3</text>
<text x="156.6" y="120.4">GND</text>
<text x="201.7" y="124.3">J15</text>
<text x="201.8" y="121.6">Conn_tab</text>
<text x="94.4" y="131.9">GND</text>
<text x="172.1" y="127.2">J6</text>
<text x="188.7" y="127.7">GND</text>
<text x="201.7" y="129.4">J16</text>
<text x="201.8" y="126.6">Conn_tab</text>
<text x="201.8" y="131.7">Conn_tab</text>
<text x="155.9" y="137.6">+3V3</text>
<text x="171.5" y="135.2" transform="rotate(-90 171.5 135.2)">Conn_01x10_Female</text>
<text x="201.7" y="134.5">J17</text>
<text x="201.8" y="136.8">Conn_tab</text>
</g>
<g font-size="1.8">
<text x="156.2" y="87.6">AIN1A</text>
<text x="90.2" y="90.2">AIN1A</text>
<text x="90.2" y="95.2">AIN2A</text>
<text x="156.2" y="95.2">BIN1A</text>
<text x="156.2" y="90.2">AIN2A</text>
<text x="90.2" y="100.3">BIN2A</text>
<text x="90.2" y="97.8">BIN1A</text>
<text x="156.2" y="97.8">BIN2A</text>
<text x="90.2" y="105.4">AIN1B</text>
<text x="90.2" y="107.9">AIN2B</text>
<text x="226.1" y="105.4">BIN1C</text>
<text x="226.1" y="102.9">BIN2C</text>
<text x="90.2" y="110.5">BIN1B</text>
<text x="226.1" y="113">AIN2C</text>
<text x="226.1" y="110.5">AIN1C</text>
<text x="90.2" y="118.1">BIN2B</text>
<text x="95.2" y="125.7">AIN2C</text>
<text x="95.2" y="120.6">AIN1C</text>
<text x="156.2" y="124.5">BIN2B</text>
<text x="95.2" y="128.3">BIN1C</text>
<text x="156.2" y="127">BIN1B</text>
<text x="95.2" y="135.9">BIN2C</text>
<text x="156.2" y="132.1">AIN1B</text>
<text x="156.2" y="134.6">AIN2B</text>
</g>
</svg>
